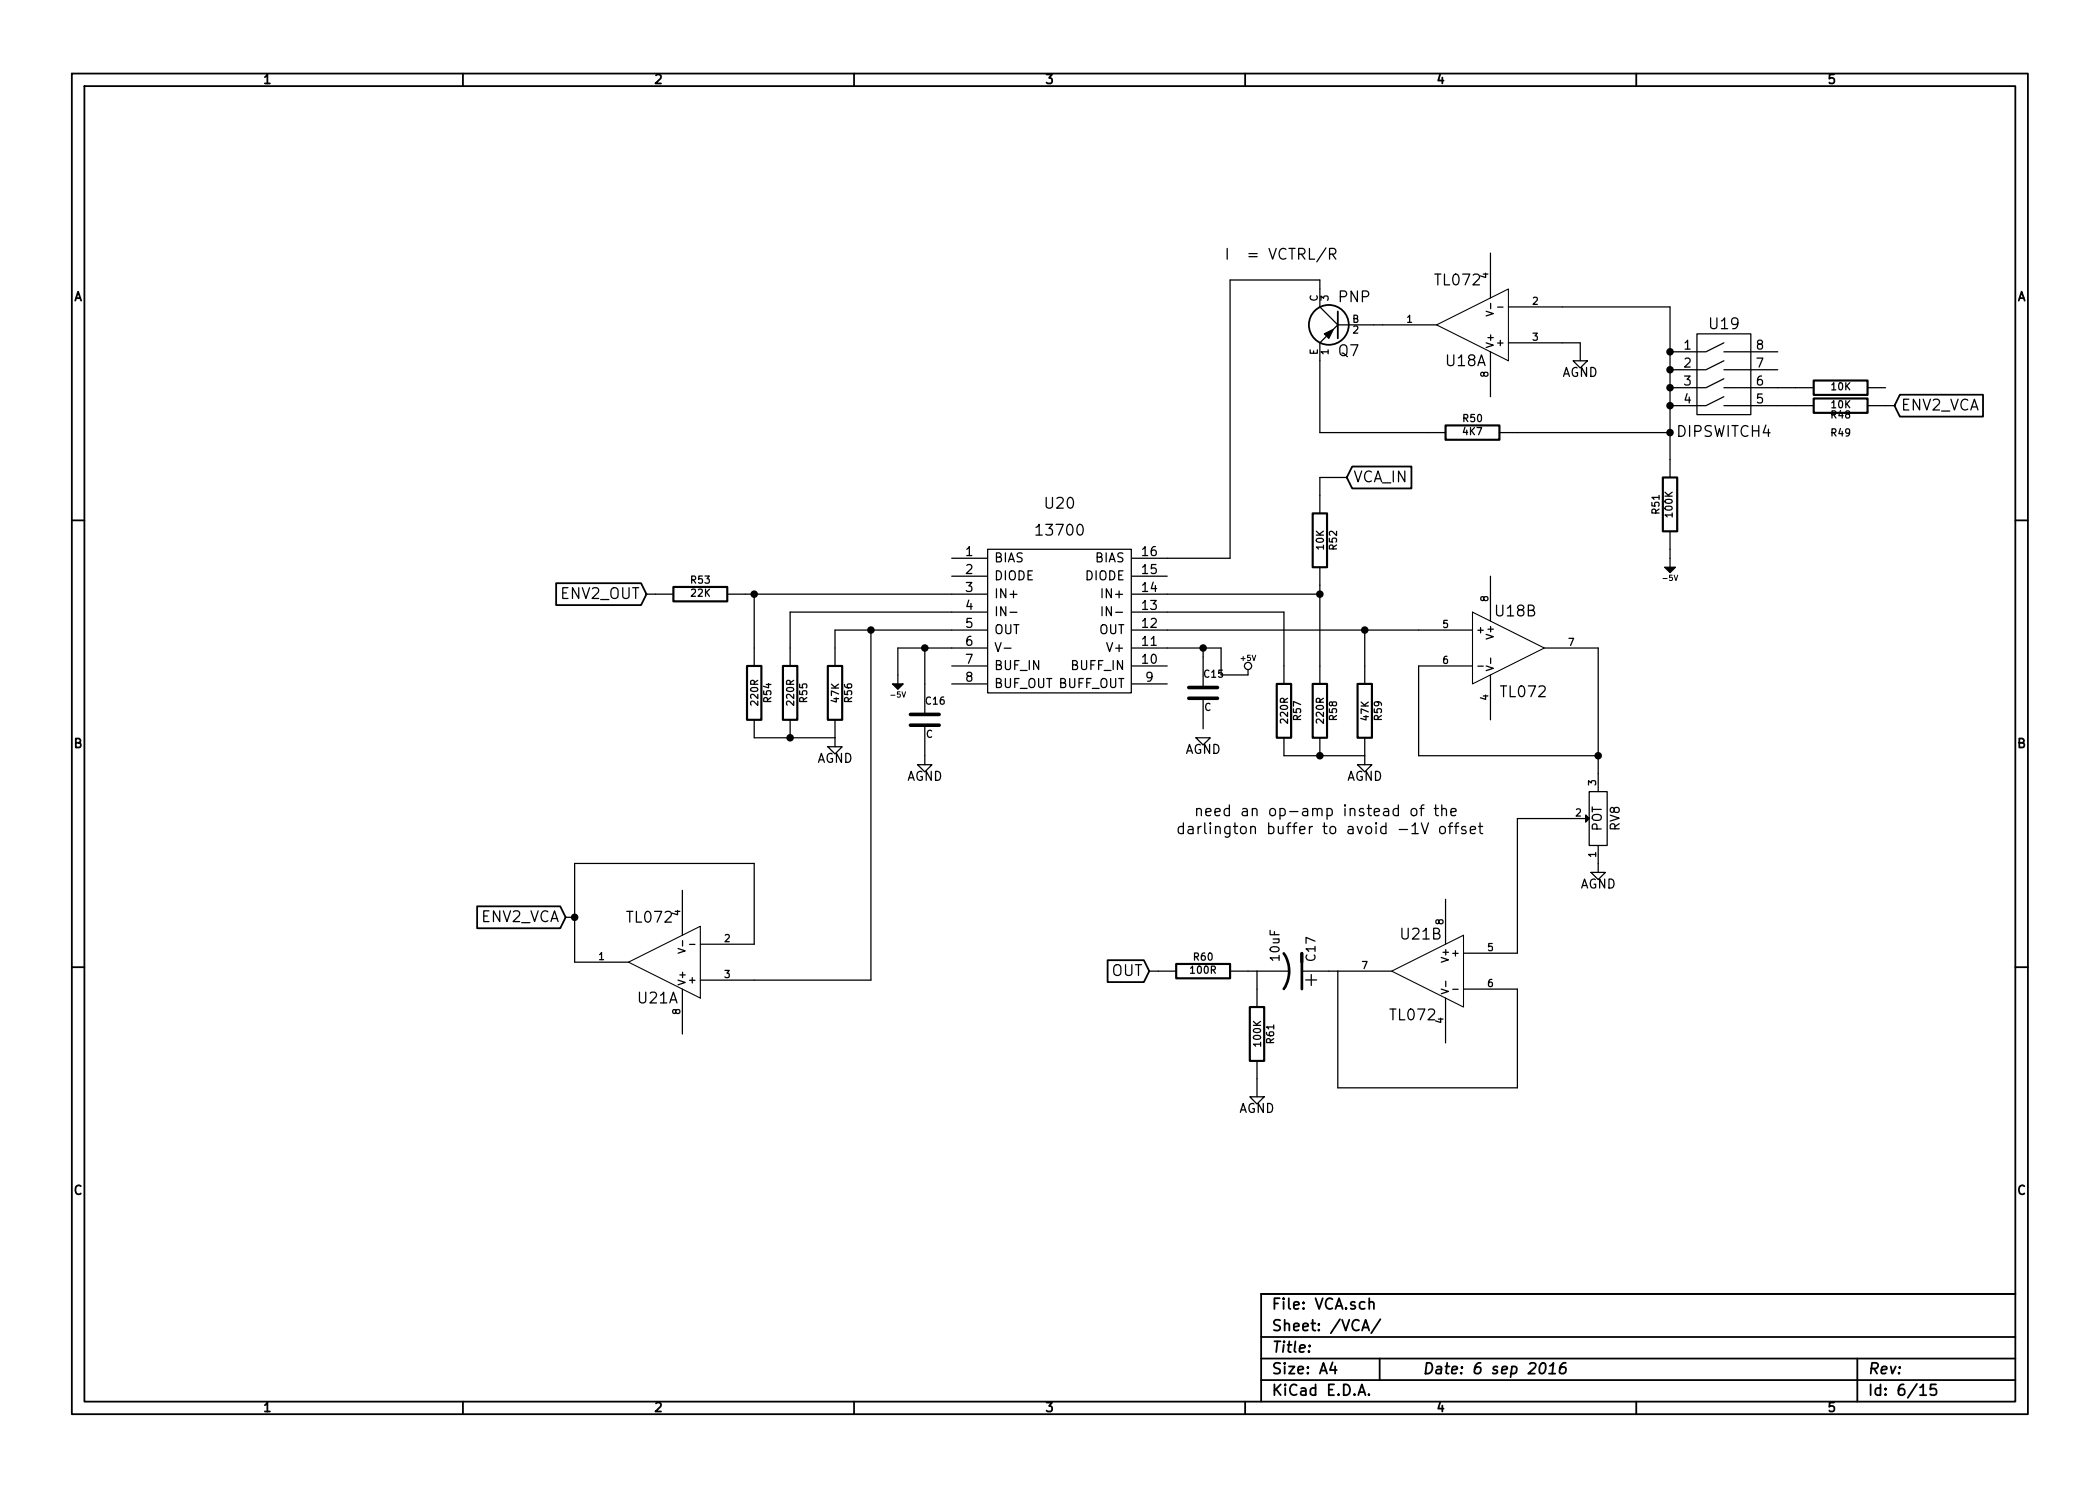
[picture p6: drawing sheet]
<svg xmlns="http://www.w3.org/2000/svg" width="297mm" height="210mm" viewBox="0 0 297 210" stroke-linecap="round" stroke-linejoin="round" font-family="sans-serif">
<g fill="none" stroke="#000" stroke-width=".25">
<path d="M10.2 10.4h276.6v189.7h-276.6zM11.9 12.2h273.2v186.1h-273.2zM65.5 10.4v1.8M120.8 10.4v1.8M176.1 10.4v1.8M231.4 10.4v1.8M268.7 55.8h11.8v3.1h-11.8l-.7-1.5zM10.2 73.6h1.7M191.3 66h8.3v3.1h-8.3l-.8-1.5zM285.1 73.6h1.7M78.7 82.5h12l.7 1.6-.7 1.5h-12zM10.2 136.8h1.7"/>
<path d="M67.5 128.2h11.7l.8 1.6-.8 1.5h-11.7zM156.7 135.9h5.1l.8 1.5-.8 1.6h-5.1zM285.1 136.8h1.7M65.5 198.3v1.8M120.8 198.3v1.8M176.1 198.3v1.8M178.4 189.2h106.7M178.4 195.3h106.7M178.4 192.2h106.7M185.2 190.4h.1l-.1 .1v-.1v.1M188.5 192.8l-.4 1h1M188.8 193.3v1.1"/>
<path d="M192.1 197.4l.5-1.5 .5 1.5M192.3 197h.7M192.7 188.3l.5-1.6 .5 1.6M192.8 187.8h.7M193.6 197.3h.1l-.1 .1-.1-.1h.1v.1M193.7 184.3a.38 .38 0 0 1 .6 .1v.8M193.7 183.7v1.5M195.1 192.2v3.1M195.2 186.7l-1.2 1.9M218 193a.35 .35 0 0 1 .4-.2 .35 .35 0 0 1 .2 .3 .87 .87 0 0 1-.6 1.3l-.1-.1a1.14 1.14 0 0 1 .1-1.3zM219.1 194.4h.9M219.2 193.3l.5-.5-.1 1.6"/>
<path d="M221.5 192.8a.72 .72 0 0 0-.9 .7v.7a.52 .52 0 0 0 .9-.1v-.5a.49 .49 0 0 0-.9 .1M231.4 198.3v1.8M262.7 192.2v6.1M271.6 196.3l.4-.4v1.5M271.6 197.4h.9M273.8 195.9h-.7l-.1 .7 .3-.1h.5l.1 .3-.1 .5a.62 .62 0 0 1-.8 0M285.1 183.1h-106.7v15.2"/>
<circle cx="188" cy="46" r="2.82"/>
</g>
<g fill="none" stroke="#000" stroke-width=".18">
<path d="M173.6 35.1v1.6M210.8 35.8v6.4M187.6 47.6l-.9 .9v12.7h17.8M189.2 46l-.6 .6M189.2 46l-2.5-2.6v-3.8h-12.7v39.4h-13.9M189.2 46h14M210.2 44l1 .4-1 .3M210.8 49.8v6.3M210.8 42.9v.8M211.8 43.5h.8M213.4 43.4h22.8v24.2M213.4 48.5h10.1v2.5"/>
<path d="M222.5 51h2l-1 1.1zM236.2 57.4h5M236.2 54.9h5M236.2 52.3h5M236.2 49.8h5M240 47.2h7.6v11.5h-7.6zM243.8 56.1l-2.5 1.3M243.8 53.6l-2.5 1.3M243.8 51l-2.5 1.3M243.8 48.5l-2.5 1.3M243.8 57.4h2.6M243.8 54.9h2.6"/>
<path d="M243.8 52.3h2.6M243.8 49.8h2.6M246.5 57.4h10M246.5 54.9h10M246.5 52.3h5M246.5 49.8h5M264.2 57.4h3.8M264.2 54.9h2.5M134.6 79h5M139.7 77.7h20.3v20.3h-20.3zM190.5 67.6h-3.8v5M212.1 61.2h24.1"/>
<path d="M236.2 75.2v5.1M91.4 84.1h3.8M102.9 84.1h36.7M106.7 84.1v10.1M123.2 89.1v49.6h-24.1M130.8 91.7v9.4M134.6 81.5h5M134.6 94.2h5M134.6 96.8h5M139.6 91.7h-12.6v5.1M139.6 86.6h-27.8v7.6M139.6 89.1h-21.5v5.1"/>
<path d="M140.8 90.9l.4 1.3 .4-1.3M142 91.7h1M142.9 86.6h.9M155.9 85.8v1.3M160.1 91.7h12.6v3.8h3.8v-.8M160.1 81.5h5M160.1 84.1h26.6M160.1 86.6h21.5v10.2M160.1 89.1h48.2M160.1 94.2h5M160.1 96.8h5M170.2 91.7v5.6"/>
<path d="M170.2 98.8v4.3M186.7 80.3v16.5M193 89.1v7.7M208.3 94.2h-7.6v12.7h25.4M209 94.3h.8M210.2 94.2l1 .4-1 .3M210.8 81.5v6.4M210.8 95.5v6.3M210.8 93.1v.8M218.4 91.7h7.7v20.3M106.7 101.8v2.6h11.4M111.8 101.8v2.6"/>
<path d="M117.1 105.7h2l-1 1zM118.1 101.8v3.9M129.8 108.2h2l-1 1zM130.8 102.6v5.6M169.2 104.4h2l-1 1zM181.6 104.4v2.5h11.4M186.7 104.4v2.5M192 108.2h2.1l-1.1 1zM193 104.4v3.8M199.7 114.5a.42 .42 0 0 1 .4-.1 .42 .42 0 0 1 .3 .3v.4a.43 .43 0 0 1-.4 .3 .43 .43 0 0 1-.4-.3zM199.7 116.9l.5-.5v1.6M199.7 118h.9"/>
<path d="M200.8 114.4h.6M201 116.4l.5 1.6 .6-1.6M201.4 113.9l-.3 .1-.1 .1v1.3M202.9 114.4h.6M203.1 113.9v1.3v.1l.4 .1M203.7 117.1a.42 .42 0 0 1 .4-.2 .42 .42 0 0 1 .3 .3v.5a.43 .43 0 0 1-.4 .3 .43 .43 0 0 1-.4-.3zM203.9 114.5a.38 .38 0 0 1 .7 .1v.8M203.9 113.9v1.5M204.9 116.9h.6M205.2 114.9l.8-.1-.1-.3-.4-.1-.3 .2 .1 .7 .2 .1 .4-.1M205.5 116.4l-.3 .1-.1 .2v1.3M205.7 116.9h.6"/>
<path d="M206.3 116.4l-.3 .1-.1 .2v1.3M207.3 117l-.3-.1-.3 .3 .1 .2 .5 .1 .1 .2-.1 .2-.1 .1-.5-.1M208 117.4l.7-.1-.1-.3-.4-.1-.2 .3 .1 .7 .1 .1 .4-.1M209.1 116.9h.6M209.3 116.4v1.3l.1 .2 .3 .1M224.3 115.8h-9.7v19.1h-7.6M224.8 112h2.5v7.6h-2.5zM226.1 119.6v3.8M80 129.8h1.3M95.9 134.2l1 .3-1 .4M96.5 126v6.3M96.5 139.9v6.4"/>
<path d="M96.5 133.1v.8M97.5 133.6h.8M99.1 133.6h7.6v-11.4h-25.4v13.9h7.6M162.6 137.4h3.8M174 137.4h8.4M177.8 137.4v5.1M184.1 137.4h12.7M189.2 137.4v16.5h25.4v-14h-7.6M203.9 139.9l1 .4-1 .3M204.5 127.2v6.4M204.5 138.8v.8M205.5 140h.7"/>
<path d="M225 123.4h2.1l-1 1.1zM176.8 155.2h2l-1 1zM177.8 150.1v5.1M204.5 141.2v6.4"/>
<circle cx="176.5" cy="94.2" r=".51"/>
</g>
<path d="M203.2 46l10.2-5.1v10.1zM208.3 86.6l10.1 5.1-10.1 5.1zM88.9 136.1l10.2-5v10.1zM196.8 137.4l10.2-5.1v10.2z" fill="none" stroke="#000" stroke-width=".15"/>
<g fill="none" stroke="#000" stroke-width=".3">
<path d="M256.5 56.4h7.7v2h-7.7zM256.5 53.8h7.7v2.1h-7.7zM185.7 72.6h2v7.7h-2zM204.5 60.2h7.6v2h-7.6zM235.2 67.6h2v7.6h-2zM95.2 83.1h7.7v2h-7.7zM105.7 94.2h2v7.6h-2zM110.7 94.2h2.1v7.6h-2.1zM117.1 94.2h2v7.6h-2zM180.6 96.8h2v7.6h-2zM185.7 96.8h2v7.6h-2zM192 96.8h2.1v7.6h-2.1z"/>
<path d="M166.4 136.4h7.6v2h-7.6zM176.8 142.5h2v7.6h-2z"/>
</g>
<g fill="#000" stroke="#000" stroke-width=".25">
<path d="M189.2 44.1v3.8z"/>
<circle cx="236.2" cy="54.9" r=".41"/>
<circle cx="236.2" cy="52.3" r=".41"/>
<circle cx="236.2" cy="49.8" r=".41"/>
<circle cx="236.2" cy="57.4" r=".41"/>
<circle cx="236.2" cy="61.2" r=".41"/>
<circle cx="106.7" cy="84.1" r=".41"/>
<circle cx="123.2" cy="89.1" r=".41"/>
<circle cx="130.8" cy="91.7" r=".41"/>
<circle cx="170.2" cy="91.7" r=".41"/>
<circle cx="186.7" cy="84.1" r=".41"/>
<circle cx="193" cy="89.1" r=".41"/>
<circle cx="111.8" cy="104.4" r=".41"/>
<circle cx="186.7" cy="106.9" r=".41"/>
<circle cx="226.1" cy="106.9" r=".41"/>
<circle cx="81.3" cy="129.8" r=".41"/>
</g>
<path d="M187.3 47.2l1.3-.6-.6 1.3zM126.2 96.8h1.6l-.8 .7zM235.5 80.3h1.5l-.8 .7zM224.3 115.3l.5 .5-.5 .5z" fill="#000" stroke="#000" stroke-width=".18"/>
<path d="M181.6 134.9a4.5 4.5 0 0 1 0 5M184.1 136.1v-1.2v5" fill="none" stroke="#000" stroke-width=".38"/>
<path d="M168.1 98.8h4.1M168.1 97.3h4.1M128.8 102.6h4M128.8 101.1h4" fill="none" stroke="#000" stroke-width=".51"/>
<text font-size="2.8" x="186.4" y="139.5" transform="rotate(-90 186.4 139.5)">+</text>
<g font-size="2.1">
<text x="176.4" y="36.8">I = VCTRL/R</text>
<text x="203.1" y="40.5">TL072</text>
<text x="189.4" y="42.8">PNP</text>
<text x="241.9" y="46.7">U19</text>
<text x="189.4" y="50.5">Q7</text>
<text x="204.6" y="51.9">U18A</text>
<text x="268.9" y="58.2">ENV2_VCA</text>
<text x="237.3" y="61.9">DIPSWITCH4</text>
<text x="191.4" y="68.3">VCA_IN</text>
<text x="146.9" y="75.9">13700</text>
<text x="147.9" y="72.1">U20</text>
<text x="79.3" y="84.8">ENV2_OUT</text>
<text x="211.6" y="87.3">U18B</text>
<text x="212.4" y="98.7">TL072</text>
<text x="166.4" y="118.1">darlington buffer to avoid -1V offset</text>
<text x="168.9" y="115.6">need an op-amp instead of the</text>
<text x="67.9" y="130.6">ENV2_VCA</text>
<text x="88.8" y="130.6">TL072</text>
<text x="198.2" y="133">U21B</text>
<text x="90.3" y="142.1">U21A</text>
<text x="157.1" y="138.2">OUT</text>
<text x="196.7" y="144.4">TL072</text>
<text x="179.9" y="185.4">File: VCA.sch</text>
<text x="179.9" y="191.5">Title:</text>
<text x="179.9" y="188.4">Sheet: /VCA/</text>
<text x="179.9" y="197.6">KiCad E.D.A.</text>
<text x="179.9" y="194.5">Size: A4</text>
<text x="201.2" y="194.5">Date: 6 sep 2016</text>
<text x="264.2" y="194.5">Rev:</text>
<text x="264.2" y="197.6">Id: 6/15</text>
</g>
<g font-size="1.8">
<text x="37.3" y="11.9">1</text>
<text x="92.7" y="11.9">2</text>
<text x="148" y="11.9">3</text>
<text x="203.3" y="11.9">4</text>
<text x="258.6" y="11.9">5</text>
<text x="10.4" y="42.7">A</text>
<text x="285.3" y="42.7">A</text>
<text x="220.9" y="53.4">AGND</text>
<text x="238.2" y="49.5">1</text>
<text x="238.2" y="52.1">2</text>
<text x="248.5" y="52.1">7</text>
<text x="248.5" y="49.5">8</text>
<text x="238.2" y="54.6">3</text>
<text x="238.2" y="57.1">4</text>
<text x="248.5" y="57.1">5</text>
<text x="248.5" y="54.6">6</text>
<text x="136.6" y="78.7">1</text>
<text x="136.6" y="81.3">2</text>
<text x="136.6" y="83.8">3</text>
<text x="140.6" y="79.6">BIAS</text>
<text x="140.6" y="82.2">DIODE</text>
<text x="153.5" y="82.2">DIODE</text>
<text x="154.9" y="79.6">BIAS</text>
<text x="161.6" y="83.8">14</text>
<text x="161.6" y="81.3">15</text>
<text x="161.6" y="78.7">16</text>
<text x="136.6" y="86.4">4</text>
<text x="136.6" y="88.9">5</text>
<text x="140.6" y="84.7">IN+</text>
<text x="140.6" y="87.2">IN-</text>
<text x="140.6" y="89.8">OUT</text>
<text x="155.3" y="89.8">OUT</text>
<text x="156.3" y="84.7">IN+</text>
<text x="156.7" y="87.2">IN-</text>
<text x="161.6" y="88.9">12</text>
<text x="161.6" y="86.4">13</text>
<text x="136.6" y="91.4">6</text>
<text x="136.6" y="94">7</text>
<text x="140.6" y="94.9">BUF_IN</text>
<text x="151.6" y="94.9">BUFF_IN</text>
<text x="156.9" y="92.3">V+</text>
<text x="161.6" y="94">10</text>
<text x="161.6" y="91.4">11</text>
<text x="136.6" y="96.5">8</text>
<text x="140.6" y="97.4">BUF_OUT BUFF_OUT</text>
<text x="162.1" y="96.5">9</text>
<text x="10.4" y="105.9">B</text>
<text x="115.5" y="108">AGND</text>
<text x="167.6" y="106.7">AGND</text>
<text x="285.3" y="105.9">B</text>
<text x="128.2" y="110.5">AGND</text>
<text x="190.4" y="110.5">AGND</text>
<text x="226.6" y="117.6" transform="rotate(-90 226.6 117.6)">POT</text>
<text x="229.2" y="117.5" transform="rotate(-90 229.2 117.5)">RV8</text>
<text x="223.5" y="125.8">AGND</text>
<text x="181.1" y="135.9" transform="rotate(-90 181.1 135.9)">10uF</text>
<text x="186.1" y="135.9" transform="rotate(-90 186.1 135.9)">C17</text>
<text x="175.2" y="157.5">AGND</text>
<text x="10.4" y="169.1">C</text>
<text x="285.3" y="169.1">C</text>
<text x="37.3" y="199.8">1</text>
<text x="92.7" y="199.8">2</text>
<text x="148" y="199.8">3</text>
<text x="203.3" y="199.8">4</text>
<text x="258.6" y="199.8">5</text>
</g>
<g font-size="1.4">
<text x="210.6" y="39.4" transform="rotate(-90 210.6 39.4)">4</text>
<text x="186.4" y="42.7" transform="rotate(-90 186.4 42.7)">C</text>
<text x="188" y="42.5" transform="rotate(-90 188 42.5)">3</text>
<text x="191.3" y="45.7">B</text>
<text x="191.4" y="47.2">2</text>
<text x="199" y="45.7">1</text>
<text x="216.8" y="43.2">2</text>
<text x="186.4" y="50.2" transform="rotate(-90 186.4 50.2)">E</text>
<text x="188" y="50.2" transform="rotate(-90 188 50.2)">1</text>
<text x="210.6" y="53.3" transform="rotate(-90 210.6 53.3)">8</text>
<text x="211.3" y="49.3" transform="rotate(-90 211.3 49.3)">V+</text>
<text x="212" y="49">+</text>
<text x="216.8" y="48.3">3</text>
<text x="207" y="59.8">R50</text>
<text x="259.1" y="59.3">R48</text>
<text x="259.1" y="57.8">10K</text>
<text x="259.1" y="55.3">10K</text>
<text x="207" y="61.6">4K7</text>
<text x="259.1" y="61.8">R49</text>
<text x="187.3" y="77.7" transform="rotate(-90 187.3 77.7)">10K</text>
<text x="189.2" y="77.7" transform="rotate(-90 189.2 77.7)">R52</text>
<text x="234.8" y="72.7" transform="rotate(-90 234.8 72.7)">R51</text>
<text x="236.6" y="73.1" transform="rotate(-90 236.6 73.1)">100K</text>
<text x="97.8" y="82.6">R53</text>
<text x="97.8" y="84.5">22K</text>
<text x="204.1" y="88.9">5</text>
<text x="208.8" y="89.7">+</text>
<text x="210.6" y="85.1" transform="rotate(-90 210.6 85.1)">8</text>
<text x="170.4" y="95.9">C15</text>
<text x="204.1" y="94">6</text>
<text x="211.3" y="90.2" transform="rotate(-90 211.3 90.2)">V+</text>
<text x="221.9" y="91.4">7</text>
<text x="107.3" y="99.7" transform="rotate(-90 107.3 99.7)">220R</text>
<text x="109.1" y="99.3" transform="rotate(-90 109.1 99.3)">R54</text>
<text x="112.4" y="99.7" transform="rotate(-90 112.4 99.7)">220R</text>
<text x="114.2" y="99.3" transform="rotate(-90 114.2 99.3)">R55</text>
<text x="118.7" y="99.4" transform="rotate(-90 118.7 99.4)">47K</text>
<text x="120.6" y="99.3" transform="rotate(-90 120.6 99.3)">R56</text>
<text x="131" y="99.7">C16</text>
<text x="170.3" y="100.6">C</text>
<text x="184.1" y="101.9" transform="rotate(-90 184.1 101.9)">R57</text>
<text x="189.2" y="101.9" transform="rotate(-90 189.2 101.9)">R58</text>
<text x="193.6" y="101.9" transform="rotate(-90 193.6 101.9)">47K</text>
<text x="195.5" y="101.9" transform="rotate(-90 195.5 101.9)">R59</text>
<text x="210.6" y="99.1" transform="rotate(-90 210.6 99.1)">4</text>
<text x="131" y="104.4">C</text>
<text x="182.2" y="102.2" transform="rotate(-90 182.2 102.2)">220R</text>
<text x="187.3" y="102.2" transform="rotate(-90 187.3 102.2)">220R</text>
<text x="225.8" y="111.1" transform="rotate(-90 225.8 111.1)">3</text>
<text x="222.9" y="115.6">2</text>
<text x="225.8" y="121.3" transform="rotate(-90 225.8 121.3)">1</text>
<text x="96.3" y="129.5" transform="rotate(-90 96.3 129.5)">4</text>
<text x="204.2" y="130.8" transform="rotate(-90 204.2 130.8)">8</text>
<text x="84.7" y="135.9">1</text>
<text x="102.5" y="133.3">2</text>
<text x="168.5" y="137.8">100R</text>
<text x="168.9" y="136">R60</text>
<text x="192.7" y="137.2">7</text>
<text x="205" y="135.9" transform="rotate(-90 205 135.9)">V+</text>
<text x="205.7" y="135.4">+</text>
<text x="210.4" y="134.6">5</text>
<text x="96.3" y="143.5" transform="rotate(-90 96.3 143.5)">8</text>
<text x="97" y="139.4" transform="rotate(-90 97 139.4)">V+</text>
<text x="97.7" y="139.2">+</text>
<text x="102.5" y="138.4">3</text>
<text x="210.4" y="139.7">6</text>
<text x="178.4" y="147.9" transform="rotate(-90 178.4 147.9)">100K</text>
<text x="180.3" y="147.6" transform="rotate(-90 180.3 147.6)">R61</text>
<text x="204.2" y="144.8" transform="rotate(-90 204.2 144.8)">4</text>
</g>
<g font-size="1.1">
<text x="235.4" y="82.2">-5V</text>
<text x="175.6" y="93.5">+5V</text>
<text x="126.2" y="98.7">-5V</text>
</g>
</svg>
